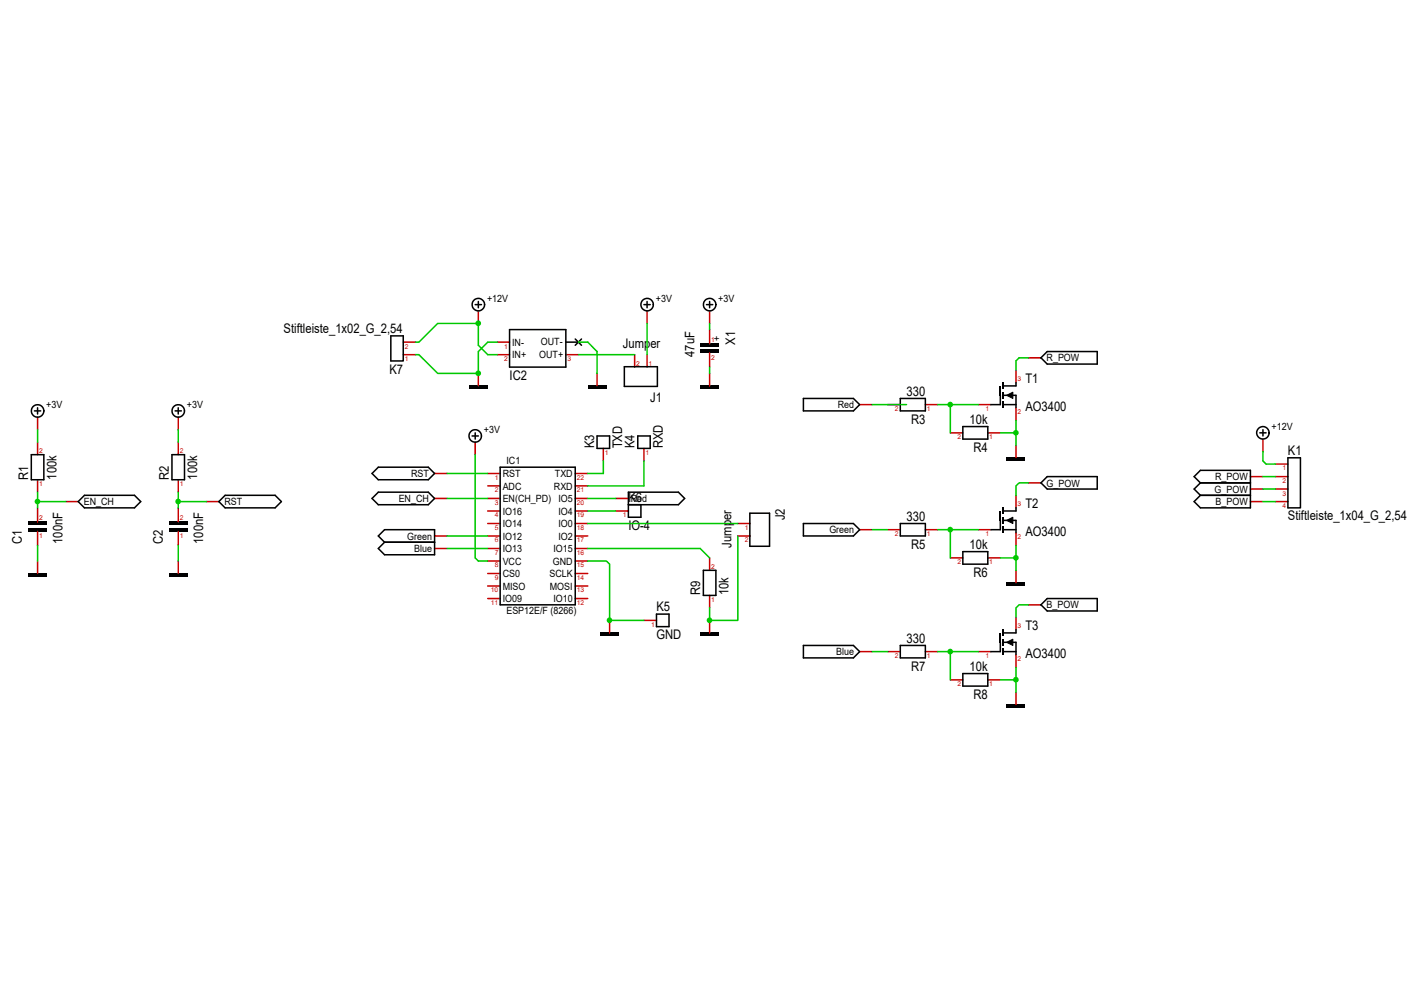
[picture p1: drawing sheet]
<svg xmlns="http://www.w3.org/2000/svg" width="297mm" height="210mm" viewBox="0 0 297 210" stroke-linecap="round" stroke-linejoin="round" font-family="sans-serif">
<path d="M154.6 112.2h2.6M154.6 109.6h2.6" fill="none" stroke="#c80000" stroke-width=".32"/>
<path d="M157.1 107.4h4.1v7h-4.1z" fill="none" stroke="#000001" stroke-width=".32"/>
<path d="M146.7 132.5h3.9v.7h-3.9z" fill="#000001"/>
<g fill="none" stroke="#c80000" stroke-width=".32">
<path d="M84.5 71.6h2.6M84.5 74.3h2.6M132.9 74.3v2.6M135.5 74.3v2.6M126.4 93.9v2.6M134.9 93.9v2.6M91 114.8h2.7M91 112.2h2.7M129 107h2.6M129 104.4h2.6M148.7 116.8v2.6M134.9 129.9h2.6"/>
<path d="M148.7 124.7v2.6M148.7 129.9v2.6"/>
</g>
<path d="M81.9 70.3h2.6v5.3h-2.6zM130.8 76.8h6.9v4.1h-6.9zM125.1 91.3h2.6v2.6h-2.6zM133.6 91.3h2.6v2.6h-2.6zM79.2 112.2l1.4-1.3h10.4v5.2h-10.4l-1.4-1.3 1.4-1.3zM80.6 113.5h10.4M131.6 105.7h10.5l1.3-1.3-1.3-1.4h-10.5v5.3h2.7v-2.6M147.3 119.4h2.7v5.3h-2.7zM137.5 128.6h2.6v2.6h-2.6z" fill="none" stroke="#000001" stroke-width=".32"/>
<path d="M146.7 80.8h3.9v.6h-3.9z" fill="#000001"/>
<path d="M148.7 65.1v2.6M148.7 78.2v2.6" fill="none" stroke="#c80000" stroke-width=".32"/>
<g fill="none" stroke="#000001" stroke-width=".32">
<path d="M148 63.8h1.3M148.7 63.1v1.3"/>
<circle cx="148.7" cy="63.8" r="1.31"/>
</g>
<g fill="#000001">
<path d="M146.7 73.3h3.9v.6h-3.9z"/>
<path d="M146.7 72h3.9v.6h-3.9z"/>
</g>
<path d="M135.5 65.1v2.6M148.7 69v3M148.7 73.9v3" fill="none" stroke="#c80000" stroke-width=".32"/>
<g fill="none" stroke="#000001" stroke-width=".32">
<path d="M134.9 63.8h1.3M135.5 63.1v1.3"/>
<circle cx="135.6" cy="63.8" r="1.3"/>
</g>
<path d="M123.1 80.8h3.9v.6h-3.9z" fill="#000001"/>
<path d="M125.1 78.2v2.6" fill="none" stroke="#c80000" stroke-width=".32"/>
<path d="M98.2 80.8h4v.6h-4z" fill="#000001"/>
<g fill="none" stroke="#c80000" stroke-width=".32">
<path d="M100.2 65.1v2.6M100.2 78.2v2.6M104.1 74.3h2.6M104.1 71.6h2.6M118.5 74.3h2.7M261.9 99.8h2.7M264.6 91.9v2.6M267.2 99.8h2.6M267.2 97.2h2.6M261.9 105h2.7M261.9 102.4h2.7M267.2 105h2.6"/>
<path d="M267.2 102.4h2.6M215.4 126.6h2.7M199.1 142.3h2.6M206.9 142.3h2.6"/>
</g>
<g fill="none" stroke="#000001" stroke-width=".32">
<path d="M99.5 63.8h1.4M100.2 63.1v1.3M106.7 69h11.8v7.9h-11.8zM118.5 71.6h2.7M120.5 71l1.3 1.3M121.8 71l-1.3 1.3M263.9 90.6h1.3M264.6 90v1.3M269.8 95.8h2.6v10.5h-2.6zM251.5 101.1l-1.4-1.3 1.4-1.3h10.4v7.8h-10.4l-1.4-1.3 1.4-1.3M251.5 103.7h10.4M251.5 101.1h10.4"/>
<path d="M251.5 101.1l-1.4 1.3 1.4 1.3M218.1 126.6l1.3-1.3h10.4v2.6h-10.4zM201.7 141h5.2v2.6h-5.2z"/>
<circle cx="100.2" cy="63.8" r="1.31"/>
<circle cx="264.5" cy="90.6" r="1.3"/>
</g>
<path d="M210.9 147.6h3.9v.6h-3.9z" fill="#000001"/>
<path d="M205 136.4h2.6M212.8 129.2v2.6M212.8 137.1v2.6M212.8 144.9v2.7" fill="none" stroke="#c80000" stroke-width=".32"/>
<path d="M210.9 134.5l1.3-.7v1.3z" fill="#000001" stroke="#000001" stroke-width=".21"/>
<path d="M209.4 132.5h.3v2h-.3z" fill="#000001"/>
<path d="M210.2 134.5h2.6" fill="none" stroke="#000001" stroke-width=".32"/>
<g fill="#000001">
<path d="M210.1 135.8h.3v1.3h-.3z"/>
<path d="M210.1 133.8h.3v1.3h-.3z"/>
<path d="M210.1 131.8h.3v1.4h-.3z"/>
</g>
<path d="M201.7 115.5h5.2v2.6h-5.2zM218.1 101.1l1.3-1.3h10.4v2.6h-10.4zM188.6 135.1h5.2v2.6h-5.2zM209.5 134.5v1.9h-1.9M210.2 136.4h2.6M212.8 131.8v.7h-2.6M212.8 134.5v2.6" fill="none" stroke="#000001" stroke-width=".32"/>
<path d="M199.1 116.8h2.6M206.9 116.8h2.6M215.4 101.1h2.7M186 136.4h2.6M193.8 136.4h2.6" fill="none" stroke="#c80000" stroke-width=".32"/>
<path d="M210.9 122h3.9v.7h-3.9z" fill="#000001"/>
<path d="M205 110.9h2.6M212.8 103.7v2.6M212.8 111.5v2.7M212.8 119.4v2.6" fill="none" stroke="#c80000" stroke-width=".32"/>
<path d="M210.9 108.9l1.3-.6v1.3z" fill="#000001" stroke="#000001" stroke-width=".21"/>
<path d="M209.4 107h.3v1.9h-.3z" fill="#000001"/>
<path d="M210.2 108.9h2.6" fill="none" stroke="#000001" stroke-width=".32"/>
<g fill="#000001">
<path d="M210.1 110.2h.3v1.3h-.3z"/>
<path d="M210.1 108.3h.3v1.3h-.3z"/>
<path d="M210.1 106.3h.3v1.3h-.3z"/>
</g>
<path d="M218.1 74.9l1.3-1.3h10.4v2.6h-10.4zM201.7 89.3h5.2v2.6h-5.2zM188.6 109.6h5.2v2.6h-5.2zM209.5 108.9v2h-1.9M210.2 110.9h2.6M212.8 106.3v.7h-2.6M212.8 108.9v2.6" fill="none" stroke="#000001" stroke-width=".32"/>
<path d="M215.4 74.9h2.7M199.1 90.6h2.6M206.9 90.6h2.6M186 110.9h2.6M193.8 110.9h2.6" fill="none" stroke="#c80000" stroke-width=".32"/>
<path d="M210.9 95.8h3.9v.7h-3.9z" fill="#000001"/>
<path d="M212.8 77.5v2.6M205 84.7h2.6M212.8 85.4v2.6M212.8 93.2v2.6" fill="none" stroke="#c80000" stroke-width=".32"/>
<path d="M210.9 82.8l1.3-.7v1.3z" fill="#000001" stroke="#000001" stroke-width=".21"/>
<path d="M209.4 80.8h.3v2h-.3z" fill="#000001"/>
<path d="M210.2 82.8h2.6" fill="none" stroke="#000001" stroke-width=".32"/>
<g fill="#000001">
<path d="M210.1 84.1h.3v1.3h-.3z"/>
<path d="M210.1 82.1h.3v1.3h-.3z"/>
<path d="M210.1 80.1h.3v1.3h-.3z"/>
</g>
<path d="M168.3 83.4h10.5l1.3 1.3-1.3 1.3h-10.5zM188.6 83.4h5.2v2.6h-5.2zM209.5 82.8v1.9h-1.9M210.2 84.7h2.6M212.8 80.1v.7h-2.6M212.8 82.8v2.6M168.3 109.6h10.5l1.3 1.3-1.3 1.3h-10.5zM168.3 135.1h10.5l1.3 1.3-1.3 1.3h-10.5z" fill="none" stroke="#000001" stroke-width=".32"/>
<path d="M180.1 84.7h2.6M186 84.7h2.6M193.8 84.7h2.6M180.1 110.9h2.6M180.1 136.4h2.6" fill="none" stroke="#c80000" stroke-width=".32"/>
<path d="M125.7 132.5h4v.7h-4z" fill="#000001"/>
<path d="M7.9 87.3v2.7M37.3 87.3v2.7M91 99.1h2.7M99.5 92.6v2.6M13.8 105h2.6M43.2 105h2.6M91 104.4h2.7M127.7 129.9v2.6" fill="none" stroke="#c80000" stroke-width=".32"/>
<g fill="none" stroke="#000001" stroke-width=".32">
<path d="M7.2 86h1.3M7.9 85.4v1.3M36.7 86h1.3M37.3 85.4v1.3M77.9 99.1l1.3-1.3h10.5l1.3 1.3-1.3 1.3h-10.5zM98.9 91.3h1.3M99.5 90.6v1.3M17.7 103.7h10.5l1.3 1.3-1.3 1.3h-10.5l-1.3-1.3zM45.8 105l1.4-1.3h10.4l1.3 1.3-1.3 1.3h-10.4zM77.9 104.4l1.3-1.4h10.5l1.3 1.4-1.3 1.3h-10.5z"/>
<circle cx="7.9" cy="86" r="1.31"/>
<circle cx="37.3" cy="86" r="1.31"/>
<circle cx="99.5" cy="91.3" r="1.31"/>
</g>
<path d="M35.4 120.1h3.9v.6h-3.9z" fill="#000001"/>
<path d="M37.3 117.5v2.6" fill="none" stroke="#c80000" stroke-width=".32"/>
<path d="M5.9 120.1h3.9v.6h-3.9z" fill="#000001"/>
<path d="M7.9 92.6v2.6M37.3 92.6v2.6M7.9 100.4v2.6M7.9 117.5v2.6M37.3 100.4v2.6" fill="none" stroke="#c80000" stroke-width=".32"/>
<path d="M6.6 95.2h2.6v5.2h-2.6zM36 95.2h2.6v5.2h-2.6z" fill="none" stroke="#000001" stroke-width=".32"/>
<g fill="#000001">
<path d="M35.4 109.3h3.9v.6h-3.9z"/>
<path d="M35.4 110.6h3.9v.6h-3.9z"/>
</g>
<path d="M37.3 106.3v3M37.3 111.2v3" fill="none" stroke="#c80000" stroke-width=".32"/>
<g fill="#000001">
<path d="M5.9 109.3h3.9v.6h-3.9z"/>
<path d="M5.9 110.6h3.9v.6h-3.9z"/>
</g>
<g fill="none" stroke="#c80000" stroke-width=".32">
<path d="M102.2 99.1h2.6M120.5 99.1h2.6M7.9 106.3v3M7.9 111.2v3M102.2 101.7h2.6M102.2 104.4h2.6M102.2 107h2.6M102.2 109.6h2.6M102.2 112.2h2.6M102.2 114.8h2.6M102.2 117.5h2.6M120.5 101.7h2.6"/>
<path d="M120.5 104.4h2.6M120.5 107h2.6M120.5 109.6h2.6M120.5 112.2h2.6M120.5 114.8h2.6M120.5 117.5h2.6M102.2 120.1h2.6M102.2 122.7h2.6M102.2 125.3h2.6M120.5 120.1h2.6M120.5 122.7h2.6M120.5 125.3h2.6"/>
</g>
<path d="M104.8 97.8h15.7v28.8h-15.7z" fill="none" stroke="#000001" stroke-width=".32"/>
<path d="M121.2 74.3h11.7M126.4 96.5v2.6h-3.3M134.9 96.5v5.2h-11.8M123.1 107h5.9M123.1 114.8h23.6l2 2M123.1 109.6h31.5" fill="none" stroke="#00c800" stroke-width=".32"/>
<circle cx="100.2" cy="67.7" r=".6" fill="#00c800"/>
<path d="M87.1 71.6h.7l3.9-3.9h8.5v4.6l2 2h1.9M264.6 94.5v2l.6 .7h2M264.6 105h2.6M215.4 126.6h-1.9l-.7 .7v1.9" fill="none" stroke="#00c800" stroke-width=".32"/>
<circle cx="199" cy="136.4" r=".6" fill="#00c800"/>
<path d="M215.4 101.1h-1.9l-.7 .6v2M264.6 102.4h2.6M196.4 136.4h2.7M205 136.4h-5.9v5.9" fill="none" stroke="#00c800" stroke-width=".32"/>
<circle cx="199" cy="110.9" r=".6" fill="#00c800"/>
<path d="M215.4 74.9h-1.9l-.7 .7v1.9M264.6 99.8h2.6M196.4 110.9h2.7M205 110.9h-5.9v5.9" fill="none" stroke="#00c800" stroke-width=".32"/>
<circle cx="199" cy="84.7" r=".6" fill="#00c800"/>
<path d="M182.7 84.7h7.2M196.4 84.7h2.7M205 84.7h-5.9v5.9M93.7 114.8h8.5M93.7 112.2h8.5M93.7 104.4h8.5M123.1 104.4h5.9M182.7 110.9h3.3M182.7 136.4h3.3" fill="none" stroke="#00c800" stroke-width=".32"/>
<circle cx="7.9" cy="105" r=".59" fill="#00c800"/>
<path d="M93.7 99.1h8.5M7.9 103v3.3M7.9 105h5.9" fill="none" stroke="#00c800" stroke-width=".32"/>
<circle cx="37.3" cy="105" r=".59" fill="#00c800"/>
<path d="M135.5 67.7v6.6M148.7 67.7v1.3M7.9 90v2.6M37.3 90v2.6M99.5 95.2v21.6l.7 .7h2M37.3 105h5.9M37.3 103v3.3" fill="none" stroke="#00c800" stroke-width=".32"/>
<circle cx="148.6" cy="129.9" r=".59" fill="#00c800"/>
<path d="M154.6 112.2v17.7h-5.9v-2.6" fill="none" stroke="#00c800" stroke-width=".32"/>
<circle cx="100.2" cy="78.1" r=".59" fill="#00c800"/>
<path d="M87.1 74.3h.7l3.9 3.9h8.5" fill="none" stroke="#00c800" stroke-width=".32"/>
<circle cx="127.7" cy="129.9" r=".59" fill="#00c800"/>
<path d="M104.1 71.6h-1.9l-2 2v4.6M121.2 71.6h1.9l2 2v4.6M148.7 76.9v1.3M127.7 129.9h7.2" fill="none" stroke="#00c800" stroke-width=".32"/>
<circle cx="212.8" cy="142.3" r=".6" fill="#00c800"/>
<path d="M212.8 139.7v2.6M209.5 142.3h3.3v2.6" fill="none" stroke="#00c800" stroke-width=".32"/>
<circle cx="212.8" cy="116.8" r=".6" fill="#00c800"/>
<path d="M209.5 116.8h3.3v2.6M212.8 114.2v2.6" fill="none" stroke="#00c800" stroke-width=".32"/>
<circle cx="212.8" cy="90.6" r=".59" fill="#00c800"/>
<path d="M209.5 90.6h3.3v2.6M212.8 88v2.6M7.9 114.2v3.3M37.3 114.2v3.3M123.1 117.5h3.9l.7 .6v11.8" fill="none" stroke="#00c800" stroke-width=".32"/>
<g font-size="2.8" fill="#000001">
<text x="59.4" y="69.8">Stiftleiste_1x02_G_2,54</text>
<text x="130.5" y="72.9">Jumper</text>
<text x="145.5" y="74.7" transform="rotate(-90 145.5 74.7)">47uF</text>
<text x="154" y="72.2" transform="rotate(-90 154 72.2)">X1</text>
<text x="81.6" y="78.3">K7</text>
<text x="106.7" y="79.5">IC2</text>
<text x="189.9" y="82.8">330</text>
<text x="214.8" y="80.1">T1</text>
<text x="136.2" y="84.1">J1</text>
<text x="190.8" y="88.8">R3</text>
<text x="203.1" y="88.8">10k</text>
<text x="214.8" y="86">AO3400</text>
<text x="124.4" y="93.9" transform="rotate(-90 124.4 93.9)">K3</text>
<text x="130.3" y="93.9" transform="rotate(-90 130.3 93.9)">TXD</text>
<text x="132.9" y="93.9" transform="rotate(-90 132.9 93.9)">K4</text>
<text x="138.8" y="93.9" transform="rotate(-90 138.8 93.9)">RXD</text>
<text x="203.9" y="94.6">R4</text>
<text x="269.8" y="95.2">K1</text>
<text x="5.9" y="100.4" transform="rotate(-90 5.9 100.4)">R1</text>
<text x="11.8" y="100.4" transform="rotate(-90 11.8 100.4)">100k</text>
<text x="35.4" y="100.4" transform="rotate(-90 35.4 100.4)">R2</text>
<text x="41.3" y="100.4" transform="rotate(-90 41.3 100.4)">100k</text>
<text x="131.6" y="105">K6</text>
<text x="214.8" y="106.3">T2</text>
<text x="4.6" y="113.9" transform="rotate(-90 4.6 113.9)">C1</text>
<text x="13.1" y="113.9" transform="rotate(-90 13.1 113.9)">100nF</text>
<text x="34.1" y="113.9" transform="rotate(-90 34.1 113.9)">C2</text>
<text x="42.6" y="113.9" transform="rotate(-90 42.6 113.9)">100nF</text>
<text x="131.6" y="110.9">IO-4</text>
<text x="164.4" y="109" transform="rotate(-90 164.4 109)">J2</text>
<text x="189.9" y="109">330</text>
<text x="214.8" y="112.2">AO3400</text>
<text x="269.8" y="108.9">Stiftleiste_1x04_G_2,54</text>
<text x="153.2" y="114.7" transform="rotate(-90 153.2 114.7)">Jumper</text>
<text x="190.8" y="114.9">R5</text>
<text x="203.1" y="114.9">10k</text>
<text x="146.7" y="124.7" transform="rotate(-90 146.7 124.7)">R9</text>
<text x="152.6" y="124.7" transform="rotate(-90 152.6 124.7)">10k</text>
<text x="203.9" y="120.8">R6</text>
<text x="137.5" y="127.9">K5</text>
<text x="214.8" y="131.8">T3</text>
<text x="137.5" y="133.8">GND</text>
<text x="189.9" y="134.6">330</text>
<text x="214.8" y="137.7">AO3400</text>
<text x="190.8" y="140.5">R7</text>
<text x="203.1" y="140.5">10k</text>
<text x="203.9" y="146.3">R8</text>
</g>
<g font-size="2.1" fill="#000001">
<text x="102" y="63.2">+12V</text>
<text x="137.4" y="63.2">+3V</text>
<text x="150.5" y="63.2">+3V</text>
<text x="150.9" y="71.4" transform="rotate(-90 150.9 71.4)">+</text>
<text x="107.3" y="75">IN+</text>
<text x="107.3" y="72.4">IN-</text>
<text x="113" y="75">OUT+</text>
<text x="113.3" y="72.3">OUT-</text>
<text x="219.2" y="75.7">R_POW</text>
<text x="9.7" y="85.5">+3V</text>
<text x="39.2" y="85.5">+3V</text>
<text x="175.5" y="85.5">Red</text>
<text x="101.4" y="90.7">+3V</text>
<text x="266.4" y="90.1">+12V</text>
<text x="86.1" y="99.9">RST</text>
<text x="105.3" y="99.9">RST</text>
<text x="106.1" y="97.2">IC1</text>
<text x="116.2" y="99.9">TXD</text>
<text x="219.2" y="101.9">G_POW</text>
<text x="254.5" y="100.5">R_POW</text>
<text x="17.6" y="105.8">EN_CH</text>
<text x="47" y="105.8">RST</text>
<text x="83.5" y="105.1">EN_CH</text>
<text x="105.3" y="107.7">IO16</text>
<text x="105.3" y="105.1">EN(CH_PD)</text>
<text x="105.3" y="102.5">ADC</text>
<text x="116" y="102.5">RXD</text>
<text x="117" y="105.1">IO5</text>
<text x="117" y="107.7">IO4</text>
<text x="132.1" y="105.1">Red</text>
<text x="254.4" y="103.2">G_POW</text>
<text x="254.7" y="105.8">B_POW</text>
<text x="85.3" y="113">Green</text>
<text x="105.3" y="113">IO12</text>
<text x="105.3" y="110.4">IO14</text>
<text x="117" y="110.4">IO0</text>
<text x="117" y="113">IO2</text>
<text x="173.7" y="111.7">Green</text>
<text x="86.8" y="115.6">Blue</text>
<text x="105.3" y="118.2">VCC</text>
<text x="105.3" y="115.6">IO13</text>
<text x="115.8" y="118.2">GND</text>
<text x="115.9" y="115.6">IO15</text>
<text x="105.3" y="123.5">MISO</text>
<text x="105.3" y="120.8">CS0</text>
<text x="115.1" y="120.8">SCLK</text>
<text x="115.2" y="123.5">MOSI</text>
<text x="105.3" y="126.1">IO09</text>
<text x="106.1" y="128.6">ESP12E/F (8266)</text>
<text x="115.9" y="126.1">IO10</text>
<text x="219.2" y="127.4">B_POW</text>
<text x="175.2" y="137.2">Blue</text>
</g>
<g font-size="1.4" fill="#c80000">
<text x="149" y="71.6">1</text>
<text x="84.8" y="73">2</text>
<text x="84.8" y="75.6">1</text>
<text x="105.6" y="75.6">2</text>
<text x="105.6" y="73">1</text>
<text x="118.8" y="75.6">3</text>
<text x="133.2" y="76.6">2</text>
<text x="135.9" y="76.6">1</text>
<text x="149" y="75.3">2</text>
<text x="213.1" y="79.8">3</text>
<text x="187.4" y="86.1">2</text>
<text x="194.1" y="86.1">1</text>
<text x="206.4" y="86.1">1</text>
<text x="213.1" y="86.7">2</text>
<text x="8.2" y="94.9">2</text>
<text x="37.7" y="94.9">2</text>
<text x="126.7" y="95.2">1</text>
<text x="135.2" y="95.2">1</text>
<text x="200.6" y="91.9">2</text>
<text x="207.2" y="91.9">1</text>
<text x="8.2" y="101.8">1</text>
<text x="37.7" y="101.8">1</text>
<text x="103.6" y="100.5">1</text>
<text x="120.8" y="100.5">22</text>
<text x="268.6" y="101.1">2</text>
<text x="268.6" y="98.5">1</text>
<text x="103.6" y="105.7">3</text>
<text x="103.6" y="103.1">2</text>
<text x="120.8" y="103.1">21</text>
<text x="120.8" y="105.7">20</text>
<text x="213.1" y="106">3</text>
<text x="268.6" y="106.3">4</text>
<text x="268.6" y="103.7">3</text>
<text x="8.2" y="109">2</text>
<text x="8.2" y="112.6">1</text>
<text x="37.7" y="109">2</text>
<text x="37.7" y="112.6">1</text>
<text x="103.6" y="113.6">6</text>
<text x="103.6" y="110.9">5</text>
<text x="103.6" y="108.3">4</text>
<text x="120.8" y="108.3">19</text>
<text x="120.8" y="110.9">18</text>
<text x="120.8" y="113.6">17</text>
<text x="130.5" y="108.3">1</text>
<text x="156" y="113.6">2</text>
<text x="156" y="110.9">1</text>
<text x="187.4" y="112.2">2</text>
<text x="194.1" y="112.2">1</text>
<text x="206.4" y="112.2">1</text>
<text x="213.1" y="112.9">2</text>
<text x="103.6" y="118.8">8</text>
<text x="103.6" y="116.2">7</text>
<text x="120.8" y="116.2">16</text>
<text x="120.8" y="118.8">15</text>
<text x="149" y="119.1">2</text>
<text x="200.6" y="118.1">2</text>
<text x="207.2" y="118.1">1</text>
<text x="102.8" y="124">10</text>
<text x="103.6" y="121.4">9</text>
<text x="120.8" y="121.4">14</text>
<text x="120.8" y="124">13</text>
<text x="149" y="126">1</text>
<text x="102.8" y="126.6">11</text>
<text x="120.8" y="126.6">12</text>
<text x="136.4" y="131.2">1</text>
<text x="213.1" y="131.5">3</text>
<text x="187.4" y="137.8">2</text>
<text x="194.1" y="137.8">1</text>
<text x="206.4" y="137.8">1</text>
<text x="200.6" y="143.7">2</text>
<text x="207.2" y="143.7">1</text>
<text x="213.1" y="138.4">2</text>
</g>
</svg>
